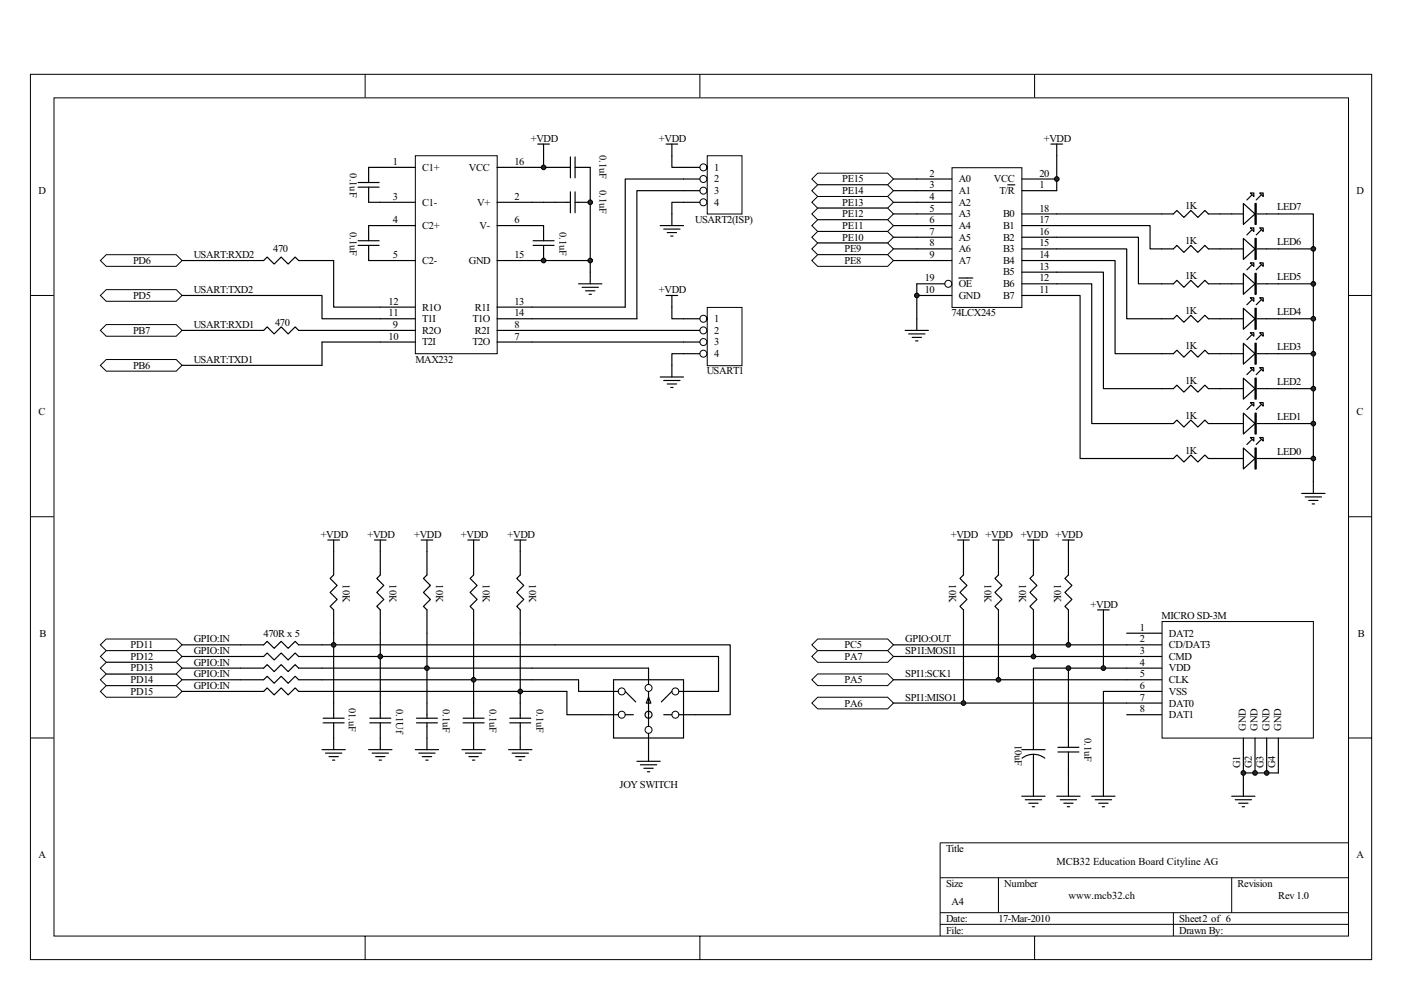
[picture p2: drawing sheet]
<svg xmlns="http://www.w3.org/2000/svg" width="297mm" height="210mm" viewBox="0 0 297 210" stroke-linecap="round" stroke-linejoin="round" font-family="sans-serif">
<g fill="none" stroke="#000" stroke-width=".21">
<path d="M6.5 15.8h284.3v187.7h-284.3zM77.4 15.7v5M148.4 15.7v5M219.4 15.7v5M11.4 20.8h274.5v177.7h-274.5zM6.4 62.7h5M285.9 62.7h4.9M6.4 109.6h5M285.9 109.6h4.9M6.4 156.5h5M285.9 156.5h4.9M285.9 178.8h-86.6v19.7"/>
<path d="M77.4 198.5v5M148.4 198.5v5M199.3 186.2h86.6M199.3 193.6h86.6M199.3 196.1h86.6M211.7 186.2v7.4M219.4 198.5v5M248.8 193.6v4.9M261.1 186.2v7.4"/>
</g>
<path d="M222.8 30.6h2.5M224.1 30.6v7.4M191.9 70.1h4.9M192.6 70.8h3.5M193.4 71.6h2M194.1 72.3h.5M194.4 62.7v7.4" fill="none" stroke="#000" stroke-width=".25"/>
<path d="M201.9 35.7h14.8v29.5h-14.8z" fill="#fff"/>
<g fill="none" stroke="#000" stroke-width=".21">
<path d="M201.8 35.6h14.9v29.6h-14.9z"/>
<circle cx="201.1" cy="60.2" r=".74"/>
</g>
<g fill="none" stroke="#000" stroke-width=".25">
<path d="M194.4 38h7.4M213.7 39.2h1.5M216.6 38h7.5v2.4h-7.5M194.4 40.4h7.4M194.4 42.9h7.4M194.4 45.4h7.4M194.4 47.8h7.4M194.4 50.3h7.4M194.4 52.8h7.4M194.4 55.3h7.4M203.3 59h2.9M216.6 45.4h7.5"/>
<path d="M216.6 47.8h7.5M216.6 50.3h7.5M216.6 52.8h7.5M216.6 55.3h7.5M216.6 57.7h7.5M246.3 45.4h2.5l.7-.8 1.5 1.5 1.5-1.5 1.5 1.5 1.5-1.5 .7 .8h14.8M246.3 52.8h2.5l.7-.7 1.5 1.4 1.5-1.4 1.5 1.4 1.5-1.4 .7 .7h2.5M265.3 41.4l-.9 1M267.3 41.4l-1 1M200.3 60.2h-5.9v2.5h7.4M216.6 60.2h7.5M216.6 62.7h7.5"/>
<path d="M246.3 60.2h2.5l.7-.7 1.5 1.4 1.5-1.4 1.5 1.4 1.5-1.4 .7 .7h2.5M246.3 67.6h2.5l.7-.7 1.5 1.5 1.5-1.5 1.5 1.5 1.5-1.5 .7 .7h2.5M246.3 75h2.5l.7-.7 1.5 1.5 1.5-1.5 1.5 1.5 1.5-1.5 .7 .7h2.5M246.3 82.4h2.5l.7-.7 1.5 1.5 1.5-1.5 1.5 1.5 1.5-1.5 .7 .7h2.5M246.3 89.8h2.5l.7-.7 1.5 1.5 1.5-1.5 1.5 1.5 1.5-1.5 .7 .7h2.5M246.3 97.3h2.5l.7-.8 1.5 1.5 1.5-1.5 1.5 1.5 1.5-1.5 .7 .8h2.5"/>
</g>
<path d="M263.6 43.2l2.5 2.2-2.5 2.2z" fill="#fff"/>
<path d="M263.6 43.2l2.5 2.2-2.5 2.2z" fill="none" stroke="#000" stroke-width=".25"/>
<path d="M266.1 43.2h.2v4.4h-.2z" fill="#fff"/>
<path d="M266.1 43.2h.2v4.4h-.2z" fill="none" stroke="#000" stroke-width=".25"/>
<path d="M267.1 40.9h.7v.8z" fill="#fff"/>
<path d="M267.1 40.9h.7v.8z" fill="none" stroke="#000" stroke-width=".25"/>
<path d="M265.1 40.9h.7v.8z" fill="#fff"/>
<path d="M258.7 52.8h12.3M265.1 40.9h.7v.8zM265.3 48.8l-.9 1M267.3 48.8l-1 1" fill="none" stroke="#000" stroke-width=".25"/>
<path d="M263.6 50.6l2.5 2.2-2.5 2.2z" fill="#fff"/>
<path d="M263.6 50.6l2.5 2.2-2.5 2.2z" fill="none" stroke="#000" stroke-width=".25"/>
<path d="M266.1 50.6h.2v4.4h-.2z" fill="#fff"/>
<path d="M266.1 50.6h.2v4.4h-.2z" fill="none" stroke="#000" stroke-width=".25"/>
<path d="M267.1 48.3h.7v.8z" fill="#fff"/>
<path d="M267.1 48.3h.7v.8z" fill="none" stroke="#000" stroke-width=".25"/>
<path d="M265.1 48.3h.7v.8z" fill="#fff"/>
<path d="M265.1 48.3h.7v.8zM265.3 56.2l-.9 1M267.3 56.2l-1 1M258.7 60.2h12.3" fill="none" stroke="#000" stroke-width=".25"/>
<path d="M263.6 58l2.5 2.2-2.5 2.2z" fill="#fff"/>
<path d="M263.6 58l2.5 2.2-2.5 2.2z" fill="none" stroke="#000" stroke-width=".25"/>
<path d="M266.1 58h.2v4.4h-.2z" fill="#fff"/>
<path d="M266.1 58h.2v4.4h-.2z" fill="none" stroke="#000" stroke-width=".25"/>
<path d="M267.1 55.8h.7v.7z" fill="#fff"/>
<path d="M267.1 55.8h.7v.7z" fill="none" stroke="#000" stroke-width=".25"/>
<path d="M265.1 55.8h.7v.7z" fill="#fff"/>
<path d="M265.1 55.8h.7v.7zM258.7 67.6h12.3M265.3 63.7l-.9 .9M267.3 63.7l-1 .9" fill="none" stroke="#000" stroke-width=".25"/>
<path d="M263.6 65.4l2.5 2.2-2.5 2.2z" fill="#fff"/>
<path d="M263.6 65.4l2.5 2.2-2.5 2.2z" fill="none" stroke="#000" stroke-width=".25"/>
<path d="M266.1 65.4h.2v4.4h-.2z" fill="#fff"/>
<path d="M266.1 65.4h.2v4.4h-.2z" fill="none" stroke="#000" stroke-width=".25"/>
<path d="M267.1 63.2h.7v.7z" fill="#fff"/>
<path d="M267.1 63.2h.7v.7z" fill="none" stroke="#000" stroke-width=".25"/>
<path d="M265.1 63.2h.7v.7z" fill="#fff"/>
<path d="M258.7 75h12.3M265.1 63.2h.7v.7zM265.3 71.1l-.9 1M267.3 71.1l-1 1" fill="none" stroke="#000" stroke-width=".25"/>
<path d="M263.6 72.8l2.5 2.2-2.5 2.2z" fill="#fff"/>
<path d="M263.6 72.8l2.5 2.2-2.5 2.2z" fill="none" stroke="#000" stroke-width=".25"/>
<path d="M266.1 72.8h.2v4.4h-.2z" fill="#fff"/>
<path d="M266.1 72.8h.2v4.4h-.2z" fill="none" stroke="#000" stroke-width=".25"/>
<path d="M267.1 70.6h.7v.7z" fill="#fff"/>
<path d="M267.1 70.6h.7v.7z" fill="none" stroke="#000" stroke-width=".25"/>
<path d="M265.1 70.6h.7v.7z" fill="#fff"/>
<path d="M265.1 70.6h.7v.7zM265.3 78.5l-.9 1M267.3 78.5l-1 1M258.7 82.4h12.3" fill="none" stroke="#000" stroke-width=".25"/>
<path d="M263.6 80.2l2.5 2.2-2.5 2.3z" fill="#fff"/>
<path d="M263.6 80.2l2.5 2.2-2.5 2.3z" fill="none" stroke="#000" stroke-width=".25"/>
<path d="M266.1 80.2h.2v4.5h-.2z" fill="#fff"/>
<path d="M266.1 80.2h.2v4.5h-.2z" fill="none" stroke="#000" stroke-width=".25"/>
<path d="M267.1 78h.7v.7z" fill="#fff"/>
<path d="M267.1 78h.7v.7z" fill="none" stroke="#000" stroke-width=".25"/>
<path d="M265.1 78h.7v.7z" fill="#fff"/>
<path d="M265.1 78h.7v.7zM258.7 89.8h12.3M265.3 85.9l-.9 1M267.3 85.9l-1 1" fill="none" stroke="#000" stroke-width=".25"/>
<path d="M263.6 87.6l2.5 2.2-2.5 2.3z" fill="#fff"/>
<path d="M263.6 87.6l2.5 2.2-2.5 2.3z" fill="none" stroke="#000" stroke-width=".25"/>
<path d="M266.1 87.6h.2v4.5h-.2z" fill="#fff"/>
<path d="M266.1 87.6h.2v4.5h-.2z" fill="none" stroke="#000" stroke-width=".25"/>
<path d="M267.1 85.4h.7v.7z" fill="#fff"/>
<path d="M267.1 85.4h.7v.7z" fill="none" stroke="#000" stroke-width=".25"/>
<path d="M265.1 85.4h.7v.7z" fill="#fff"/>
<path d="M258.7 97.3h12.3M265.1 85.4h.7v.7zM265.3 93.3l-.9 1M267.3 93.3l-1 1" fill="none" stroke="#000" stroke-width=".25"/>
<path d="M263.6 95l2.5 2.3-2.5 2.2z" fill="#fff"/>
<path d="M263.6 95l2.5 2.3-2.5 2.2z" fill="none" stroke="#000" stroke-width=".25"/>
<path d="M266.1 95h.2v4.5h-.2z" fill="#fff"/>
<path d="M266.1 95h.2v4.5h-.2z" fill="none" stroke="#000" stroke-width=".25"/>
<path d="M267.1 92.8h.7v.7z" fill="#fff"/>
<path d="M267.1 92.8h.7v.7z" fill="none" stroke="#000" stroke-width=".25"/>
<path d="M265.1 92.8h.7v.7z" fill="#fff"/>
<g fill="none" stroke="#000" stroke-width=".25">
<path d="M224.1 50.3h17.3v9.9h4.9M224.1 52.8h14.8v14.8h7.4M224.1 55.3h12.3v19.7h9.9M224.1 57.7h9.8v24.7h12.4M224.1 47.8h19.7v5h2.5M224.1 45.4h22.2M271 52.8h7.5M271 45.4h7.5v59.3M224.1 62.7h4.9v34.6h17.3M224.1 60.2h7.4v29.6h14.8M271 60.2h7.5M271 67.6h7.5"/>
<path d="M271 75h7.5M265.1 92.8h.7v.7zM271 82.4h7.5M271 89.8h7.5M271 97.3h7.5M276 104.7h4.9M276.7 105.4h3.5M277.5 106.1h1.9M278.2 106.9h.5"/>
</g>
<path d="M173.4 36.7h14.8l1.2 1.3-1.2 1.2h-14.8l-1.3-1.2z" fill-rule="evenodd" fill="#fff"/>
<path d="M173.4 36.7h14.8l1.2 1.3-1.2 1.2h-14.8l-1.3-1.2z" fill="none" stroke="#000" stroke-width=".21"/>
<path d="M173.4 39.2h14.8l1.2 1.2-1.2 1.3h-14.8l-1.3-1.3z" fill-rule="evenodd" fill="#fff"/>
<path d="M173.4 39.2h14.8l1.2 1.2-1.2 1.3h-14.8l-1.3-1.3z" fill="none" stroke="#000" stroke-width=".21"/>
<path d="M172.1 42.9l1.3-1.2h14.8l1.2 1.2-1.2 1.2h-14.8z" fill-rule="evenodd" fill="#fff"/>
<path d="M172.1 42.9l1.3-1.2h14.8l1.2 1.2-1.2 1.2h-14.8z" fill="none" stroke="#000" stroke-width=".21"/>
<path d="M172.1 45.4l1.3-1.3h14.8l1.2 1.3-1.2 1.2h-14.8z" fill-rule="evenodd" fill="#fff"/>
<path d="M172.1 45.4l1.3-1.3h14.8l1.2 1.3-1.2 1.2h-14.8z" fill="none" stroke="#000" stroke-width=".21"/>
<path d="M172.1 47.8l1.3-1.2h14.8l1.2 1.2-1.2 1.3h-14.8z" fill-rule="evenodd" fill="#fff"/>
<path d="M172.1 47.8l1.3-1.2h14.8l1.2 1.2-1.2 1.3h-14.8z" fill="none" stroke="#000" stroke-width=".21"/>
<path d="M172.1 50.3l1.3-1.2h14.8l1.2 1.2-1.2 1.3h-14.8z" fill-rule="evenodd" fill="#fff"/>
<path d="M172.1 50.3l1.3-1.2h14.8l1.2 1.2-1.2 1.3h-14.8z" fill="none" stroke="#000" stroke-width=".21"/>
<path d="M173.4 51.6h14.8l1.2 1.2-1.2 1.2h-14.8l-1.3-1.2z" fill-rule="evenodd" fill="#fff"/>
<path d="M173.4 51.6h14.8l1.2 1.2-1.2 1.2h-14.8l-1.3-1.2z" fill="none" stroke="#000" stroke-width=".21"/>
<path d="M173.4 54h14.8l1.2 1.3-1.2 1.2h-14.8l-1.3-1.2z" fill-rule="evenodd" fill="#fff"/>
<path d="M173.4 54h14.8l1.2 1.3-1.2 1.2h-14.8l-1.3-1.2z" fill="none" stroke="#000" stroke-width=".21"/>
<path d="M189.4 38h5M189.4 40.4h5M189.4 42.9h5M189.4 45.4h5M189.4 47.8h5M189.4 50.3h5M189.4 52.8h5M189.4 55.3h5" fill="none" stroke="#000" stroke-width=".25"/>
<path d="M246.5 131.9h32v24.7h-32z" fill="#fff"/>
<path d="M246.4 131.8h32.1v24.8h-32.1z" fill="none" stroke="#000" stroke-width=".21"/>
<g fill="none" stroke="#000" stroke-width=".25">
<path d="M189.4 136.8h56.9M189.4 139.2h56.9M232.7 129.4h2.5M233.9 129.4v12.3h12.4M238.9 134.3h7.4M189.4 144.2h56.9M189.4 149.1h56.9M238.9 151.6h7.4M246.3 146.7h-12.4v22.2M263.6 156.5v7.4M266.1 156.5v7.4M268.6 156.5v7.4"/>
<path d="M271 156.5v7.4h-7.4v5M231.5 168.9h4.9M232.2 169.6h3.5M233 170.4h1.9M233.7 171.1h.5M261.1 168.9h5M261.9 169.6h3.4M262.6 170.4h2M263.4 171.1h.5"/>
</g>
<path d="M173.4 135.5h14.8l1.2 1.3-1.2 1.2h-14.8l-1.3-1.2z" fill-rule="evenodd" fill="#fff"/>
<path d="M173.4 135.5h14.8l1.2 1.3-1.2 1.2h-14.8l-1.3-1.2z" fill="none" stroke="#000" stroke-width=".21"/>
<path d="M173.4 138h14.8l1.2 1.2-1.2 1.3h-14.8l-1.3-1.3z" fill-rule="evenodd" fill="#fff"/>
<path d="M173.4 138h14.8l1.2 1.2-1.2 1.3h-14.8l-1.3-1.3z" fill="none" stroke="#000" stroke-width=".21"/>
<path d="M172.1 144.2l1.3-1.3h14.8l1.2 1.3-1.2 1.2h-14.8z" fill-rule="evenodd" fill="#fff"/>
<path d="M172.1 144.2l1.3-1.3h14.8l1.2 1.3-1.2 1.2h-14.8z" fill="none" stroke="#000" stroke-width=".21"/>
<path d="M173.4 147.9h14.8l1.2 1.2-1.2 1.3h-14.8l-1.3-1.3z" fill-rule="evenodd" fill="#fff"/>
<path d="M173.4 147.9h14.8l1.2 1.2-1.2 1.3h-14.8l-1.3-1.3z" fill="none" stroke="#000" stroke-width=".21"/>
<g fill="none" stroke="#000" stroke-width=".25">
<path d="M75.9 39.7h4.5M75.9 38.7h4.5M78.2 35.5v3.2M78.2 39.7v3.2M114 30.6h2.5M115.2 30.6v4.9h-2.4M117.7 35.5h3.2M120.9 33.3v4.4M121.9 33.3v4.4M121.9 35.5h3.2v24.7M75.9 52.1h4.5M75.9 51.1h4.5"/>
<path d="M78.2 47.8v3.3M78.2 52.1v3.2M112.8 42.9h2.4M112.8 47.8h2.4v3.3M113 52.1h4.5M113 51.1h4.5M115.2 52.1v3.2M117.7 42.9h3.2M120.9 40.7v4.4M121.9 42.9h3.2M121.9 40.7v4.4M122.7 60.2h4.9"/>
<path d="M123.4 60.9h3.5M124.2 61.7h1.9M124.9 62.4h.5M203 114.5h2.5M204.3 114.5v7.5l-.8 .7 1.5 1.5-1.5 1.5 1.5 1.4-1.5 1.5 .8 .8v19.7M210.5 114.5h2.4M211.7 114.5v7.5l-.8 .7 1.5 1.5-1.5 1.5 1.5 1.4-1.5 1.5 .8 .8v14.8M217.9 114.5h2.4M219.1 114.5v7.5l-.7 .7 1.5 1.5-1.5 1.5 1.5 1.4-1.5 1.5 .7 .8v9.8M225.3 114.5h2.5M226.5 114.5v7.5l-.7 .7 1.5 1.5-1.5 1.5 1.5 1.4-1.5 1.5 .7 .8v7.4M216.6 159h5"/>
<path d="M219.1 160v8.9M224.3 159.5h4.4M224.3 158.5h4.4M226.5 141.7h-7.4v17.3M226.5 159.5v9.4M233.9 141.7h-7.4v16.8M216.6 168.9h5M216.7 160.8a4 4 0 0 1 4.8 0M217.4 169.6h3.4M218.1 170.4h2M218.9 171.1h.5M224.1 168.9h4.9"/>
<path d="M224.8 169.6h3.5M225.5 170.4h2M226.3 171.1h.5"/>
</g>
<path d="M88.1 33.1h17.3v41.9h-17.3z" fill="#fff"/>
<path d="M88.1 33h17.3v42h-17.3z" fill="none" stroke="#000" stroke-width=".21"/>
<g fill="none" stroke="#000" stroke-width=".25">
<path d="M78.2 35.5h9.8M105.4 35.5h7.4M115.2 35.5h2.5M78.2 42.9h9.8M78.2 47.8h9.8M78.2 55.3h9.8M105.4 42.9h7.4M105.4 47.8h7.4M105.4 55.3h19.7M115.2 42.9h2.5M80.6 65.1h7.4M80.6 67.6h7.4"/>
<path d="M80.6 70.1h7.4M80.6 72.5h7.4M105.4 65.1h7.4M105.4 67.6h7.4M105.4 70.1h7.4M105.4 72.5h7.4"/>
</g>
<path d="M150 33.1h7.3v12.3h-7.3z" fill="#fff"/>
<g fill="none" stroke="#000" stroke-width=".21">
<path d="M149.9 33h7.4v12.4h-7.4z"/>
<circle cx="149.1" cy="38" r=".74"/>
<circle cx="149.1" cy="35.5" r=".74"/>
<circle cx="149.1" cy="42.9" r=".74"/>
<circle cx="149.1" cy="40.4" r=".74"/>
</g>
<path d="M144.9 35.5h3.5M144.9 38h3.5M144.9 40.4h3.5M144.9 42.9h3.5" fill="none" stroke="#000" stroke-width=".25"/>
<path d="M150 65.3h7.3v12.3h-7.3z" fill="#fff"/>
<g fill="none" stroke="#000" stroke-width=".21">
<path d="M149.9 65.2h7.4v12.4h-7.4z"/>
<circle cx="149.1" cy="70.1" r=".74"/>
<circle cx="149.1" cy="67.6" r=".74"/>
<circle cx="149.1" cy="72.5" r=".74"/>
<circle cx="149.1" cy="75" r=".74"/>
</g>
<g fill="none" stroke="#000" stroke-width=".25">
<path d="M141.2 30.6h2.5M142.5 30.6v4.9h2.4M38.6 55.3h12.4M140 47.8h4.9M140.7 48.6h3.5M141.5 49.3h1.9M142.2 50.1h.5M144.9 42.9h-2.4v4.9M112.8 67.6h22.2M112.8 70.1h35.6M112.8 72.5h35.6M112.8 65.1h19.8"/>
<path d="M140 80h4.9M141.2 62.7h2.5M142.5 62.7v4.9h5.9M148.4 75h-5.9v5M140.7 80.7h3.5M141.5 81.4h1.9M142.2 82.2h.5"/>
</g>
<path d="M22.5 54h14.9l1.2 1.3-1.2 1.2h-14.9l-1.2-1.2z" fill-rule="evenodd" fill="#fff"/>
<path d="M22.5 54h14.9l1.2 1.3-1.2 1.2h-14.9l-1.2-1.2z" fill="none" stroke="#000" stroke-width=".21"/>
<path d="M21.3 62.7l1.2-1.3h14.9l1.2 1.3-1.2 1.2h-14.9z" fill-rule="evenodd" fill="#fff"/>
<path d="M21.3 62.7l1.2-1.3h14.9l1.2 1.3-1.2 1.2h-14.9z" fill="none" stroke="#000" stroke-width=".21"/>
<path d="M22.5 68.8h14.9l1.2 1.3-1.2 1.2h-14.9l-1.2-1.2z" fill-rule="evenodd" fill="#fff"/>
<path d="M22.5 68.8h14.9l1.2 1.3-1.2 1.2h-14.9l-1.2-1.2z" fill="none" stroke="#000" stroke-width=".21"/>
<path d="M21.3 77.5l1.2-1.2h14.9l1.2 1.2-1.2 1.2h-14.9z" fill-rule="evenodd" fill="#fff"/>
<path d="M21.3 77.5l1.2-1.2h14.9l1.2 1.2-1.2 1.2h-14.9z" fill="none" stroke="#000" stroke-width=".21"/>
<path d="M144.9 38h-12.3v27.1M51 55.3h4.9l.7-.8 1.5 1.5 1.5-1.5 1.5 1.5 1.5-1.5 .7 .8h7.4v9.8h9.9M144.9 40.4h-9.9v27.2M38.6 70.1h17.3l.7-.8 1.5 1.5 1.5-1.5 1.5 1.5 1.5-1.5 .7 .8h17.3M38.6 62.7h29.7v4.9h12.3M80.6 72.5h-12.3v5h-29.7" fill="none" stroke="#000" stroke-width=".25"/>
<path d="M22.5 135.5h14.9l1.2 1.3-1.2 1.2h-14.9l-1.2-1.2z" fill-rule="evenodd" fill="#fff"/>
<path d="M22.5 135.5h14.9l1.2 1.3-1.2 1.2h-14.9l-1.2-1.2z" fill="none" stroke="#000" stroke-width=".21"/>
<path d="M21.3 146.7l1.2-1.3h14.9l1.2 1.3-1.2 1.2h-14.9z" fill-rule="evenodd" fill="#fff"/>
<path d="M21.3 146.7l1.2-1.3h14.9l1.2 1.3-1.2 1.2h-14.9z" fill="none" stroke="#000" stroke-width=".21"/>
<path d="M21.3 144.2l1.2-1.3h14.9l1.2 1.3-1.2 1.2h-14.9z" fill-rule="evenodd" fill="#fff"/>
<path d="M21.3 144.2l1.2-1.3h14.9l1.2 1.3-1.2 1.2h-14.9z" fill="none" stroke="#000" stroke-width=".21"/>
<path d="M22.5 138h14.9l1.2 1.2-1.2 1.3h-14.9l-1.2-1.3z" fill-rule="evenodd" fill="#fff"/>
<path d="M22.5 138h14.9l1.2 1.2-1.2 1.3h-14.9l-1.2-1.3z" fill="none" stroke="#000" stroke-width=".21"/>
<path d="M21.3 141.7l1.2-1.2h14.9l1.2 1.2-1.2 1.2h-14.9z" fill-rule="evenodd" fill="#fff"/>
<g fill="none" stroke="#000" stroke-width=".21">
<path d="M21.3 141.7l1.2-1.2h14.9l1.2 1.2-1.2 1.2h-14.9z"/>
<circle cx="131.8" cy="151.6" r=".74"/>
<circle cx="131.8" cy="146.7" r=".74"/>
<circle cx="137.5" cy="154.8" r=".74"/>
<circle cx="137.5" cy="145.9" r=".74"/>
<circle cx="143.2" cy="151.6" r=".74"/>
<circle cx="143.2" cy="146.7" r=".74"/>
</g>
<g fill="none" stroke="#000" stroke-width=".25">
<path d="M69.5 114.5h2.5M70.7 114.5v7.5l-.7 .7 1.5 1.5-1.5 1.5 1.5 1.4-1.5 1.5 .7 .8v7.4h-7.4l-.7-.8-1.5 1.5-1.5-1.5-1.5 1.5-1.5-1.5-.7 .8h-17.3M79.4 114.5h2.5M80.6 114.5v7.5l-.7 .7 1.5 1.5-1.5 1.5 1.5 1.4-1.5 1.5 .7 .8v9.8h-17.3l-.7-.7-1.5 1.5-1.5-1.5-1.5 1.5-1.5-1.5-.7 .7h-17.3M89.3 114.5h2.5M90.5 114.5v7.5l-.7 .7 1.5 1.5-1.5 1.5 1.5 1.4-1.5 1.5 .7 .8v12.3h-27.2l-.7-.7-1.5 1.4-1.5-1.4-1.5 1.4-1.5-1.4-.7 .7h-17.3M99.2 114.5h2.5M100.4 114.5v7.5l-.7 .7 1.5 1.5-1.5 1.5 1.5 1.4-1.5 1.5 .7 .8v14.8h-37.1l-.7-.8-1.5 1.5-1.5-1.5-1.5 1.5-1.5-1.5-.7 .8h-17.3M109.1 114.5h2.4M110.3 114.5v7.5l-.7 .7 1.4 1.5-1.4 1.5 1.4 1.4-1.4 1.5 .7 .8v17.3h9.9v4.9h10.9M38.6 146.7h17.3l.7-.8 1.5 1.5 1.5-1.5 1.5 1.5 1.5-1.5 .7 .8h47v5.6M68.3 159h4.9"/>
<path d="M68.5 153.3h4.5M68.5 152.3h4.5M69 159.7h3.5M70.7 153.3v5.7M78.2 159h4.9M78.4 153.3h4.5M78.4 152.3h4.5M78.9 159.7h3.5M80.6 153.3v5.7M88 159h5M88.3 153.3h4.4M88.3 152.3h4.4"/>
<path d="M88.8 159.7h3.5M90.5 153.3v5.7M97.9 159h5M98.2 153.3h4.4M98.2 152.3h4.4M98.7 159.7h3.4M100.4 153.3v5.7M107.8 159h5M108.1 153.3h4.4M108.1 152.3h4.4M108.6 159.7h3.4M110.3 153.3v5.7"/>
<path d="M130.1 144.2h14.8v12.3h-14.8zM131.1 146.7h-8.4v-2.5h-22.3v8.1M132.6 151.6h1.7M132.6 146.7l2.2 2.2M137.5 146.7v1.2l.5 1.2h-1l.5-1.2v3.7M137.5 145.2v-3.5h-47v10.6M137.5 150.9v3.2M137.5 155.5v6M140.7 151.6h1.8M142.5 146.7l-2.3 2.2M143.9 146.7h8.4v-7.5h-71.7v13.1M143.9 151.6h10.9v-14.8h-84.1v15.5"/>
<path d="M69.8 160.5h1.9M70.5 161.2h.5M79.6 160.5h2M80.4 161.2h.5M89.5 160.5h2M90.3 161.2h.5M99.4 160.5h2M100.2 161.2h.5M109.3 160.5h2M110.1 161.2h.5M135 161.5h5M135.8 162.2h3.4"/>
<path d="M136.5 163h2M137.3 163.7h.5"/>
<circle cx="137.5" cy="151.6" r=".74"/>
</g>
<circle cx="263.6" cy="163.9" r=".49" fill="#252525"/>
<circle cx="263.6" cy="163.9" r=".49" fill="none" stroke="#000" stroke-width=".21"/>
<circle cx="266.1" cy="163.9" r=".49" fill="#252525"/>
<circle cx="266.1" cy="163.9" r=".49" fill="none" stroke="#000" stroke-width=".21"/>
<circle cx="268.6" cy="163.9" r=".49" fill="#252525"/>
<circle cx="268.6" cy="163.9" r=".49" fill="none" stroke="#000" stroke-width=".21"/>
<circle cx="233.9" cy="141.7" r=".49" fill="#252525"/>
<circle cx="233.9" cy="141.7" r=".49" fill="none" stroke="#000" stroke-width=".21"/>
<circle cx="226.5" cy="141.7" r=".49" fill="#252525"/>
<circle cx="226.5" cy="141.7" r=".49" fill="none" stroke="#000" stroke-width=".21"/>
<circle cx="204.3" cy="149.1" r=".49" fill="#252525"/>
<circle cx="204.3" cy="149.1" r=".49" fill="none" stroke="#000" stroke-width=".21"/>
<circle cx="211.7" cy="144.2" r=".49" fill="#252525"/>
<circle cx="211.7" cy="144.2" r=".49" fill="none" stroke="#000" stroke-width=".21"/>
<circle cx="219.1" cy="139.2" r=".49" fill="#252525"/>
<circle cx="219.1" cy="139.2" r=".49" fill="none" stroke="#000" stroke-width=".21"/>
<circle cx="226.5" cy="136.8" r=".49" fill="#252525"/>
<circle cx="226.5" cy="136.8" r=".49" fill="none" stroke="#000" stroke-width=".21"/>
<circle cx="70.7" cy="136.8" r=".49" fill="#252525"/>
<circle cx="70.7" cy="136.8" r=".49" fill="none" stroke="#000" stroke-width=".21"/>
<circle cx="80.6" cy="139.2" r=".49" fill="#252525"/>
<circle cx="80.6" cy="139.2" r=".49" fill="none" stroke="#000" stroke-width=".21"/>
<circle cx="90.5" cy="141.7" r=".49" fill="#252525"/>
<circle cx="90.5" cy="141.7" r=".49" fill="none" stroke="#000" stroke-width=".21"/>
<circle cx="100.4" cy="144.2" r=".49" fill="#252525"/>
<circle cx="100.4" cy="144.2" r=".49" fill="none" stroke="#000" stroke-width=".21"/>
<circle cx="110.3" cy="146.7" r=".49" fill="#252525"/>
<circle cx="110.3" cy="146.7" r=".49" fill="none" stroke="#000" stroke-width=".21"/>
<circle cx="224.1" cy="38" r=".49" fill="#252525"/>
<circle cx="224.1" cy="38" r=".49" fill="none" stroke="#000" stroke-width=".21"/>
<circle cx="194.4" cy="62.7" r=".49" fill="#252525"/>
<circle cx="194.4" cy="62.7" r=".49" fill="none" stroke="#000" stroke-width=".21"/>
<circle cx="278.5" cy="97.2" r=".49" fill="#252525"/>
<circle cx="278.5" cy="97.2" r=".49" fill="none" stroke="#000" stroke-width=".21"/>
<circle cx="278.5" cy="52.8" r=".49" fill="#252525"/>
<circle cx="278.5" cy="52.8" r=".49" fill="none" stroke="#000" stroke-width=".21"/>
<circle cx="278.5" cy="60.2" r=".49" fill="#252525"/>
<circle cx="278.5" cy="60.2" r=".49" fill="none" stroke="#000" stroke-width=".21"/>
<circle cx="278.5" cy="67.6" r=".49" fill="#252525"/>
<circle cx="278.5" cy="67.6" r=".49" fill="none" stroke="#000" stroke-width=".21"/>
<circle cx="278.5" cy="75" r=".49" fill="#252525"/>
<circle cx="278.5" cy="75" r=".49" fill="none" stroke="#000" stroke-width=".21"/>
<circle cx="278.5" cy="82.4" r=".49" fill="#252525"/>
<circle cx="278.5" cy="82.4" r=".49" fill="none" stroke="#000" stroke-width=".21"/>
<circle cx="278.5" cy="89.8" r=".49" fill="#252525"/>
<circle cx="278.5" cy="89.8" r=".49" fill="none" stroke="#000" stroke-width=".21"/>
<circle cx="125.1" cy="42.9" r=".49" fill="#252525"/>
<circle cx="125.1" cy="42.9" r=".49" fill="none" stroke="#000" stroke-width=".21"/>
<circle cx="115.3" cy="55.3" r=".49" fill="#252525"/>
<circle cx="115.3" cy="55.3" r=".49" fill="none" stroke="#000" stroke-width=".21"/>
<circle cx="115.3" cy="35.5" r=".49" fill="#252525"/>
<circle cx="115.3" cy="35.5" r=".49" fill="none" stroke="#000" stroke-width=".21"/>
<circle cx="125.1" cy="55.3" r=".49" fill="#252525"/>
<circle cx="125.1" cy="55.3" r=".49" fill="none" stroke="#000" stroke-width=".21"/>
<g font-size="2.2">
<text x="83.3" y="35">1</text>
<text x="109.1" y="35">16</text>
<text x="112.5" y="30.1">+VDD</text>
<text x="127.1" y="32.8" transform="rotate(90 127.1 32.8)">0.1uF</text>
<text x="139.7" y="30.1">+VDD</text>
<text x="221.3" y="30.1">+VDD</text>
<text x="8.1" y="41.2">D</text>
<text x="74.2" y="36.8" transform="rotate(90 74.2 36.8)">0.1uF</text>
<text x="89.5" y="36.3">C1+</text>
<text x="99.4" y="36.3">VCC</text>
<text x="127.1" y="40.2" transform="rotate(90 127.1 40.2)">0.1uF</text>
<text x="151.4" y="36.3">1</text>
<text x="151.4" y="38.7">2</text>
<text x="151.4" y="41.2">3</text>
<text x="178.6" y="38.7">PE15</text>
<text x="178.6" y="41.2">PE14</text>
<text x="197.1" y="37.4">2</text>
<text x="197.1" y="39.9">3</text>
<text x="203.3" y="38.7">A0</text>
<text x="203.3" y="41.2">A1</text>
<text x="210.7" y="38.7">VCC</text>
<text x="211.9" y="41.2">T/R</text>
<text x="220.4" y="37.4">20</text>
<text x="220.4" y="39.9">1</text>
<text x="287.6" y="41.2">D</text>
<text x="83.3" y="42.4">3</text>
<text x="83.3" y="47.3">4</text>
<text x="89.5" y="43.6">C1-</text>
<text x="101.2" y="43.6">V+</text>
<text x="109.1" y="47.3">6</text>
<text x="109.1" y="42.4">2</text>
<text x="147.4" y="47.3">USART2(ISP)</text>
<text x="151.4" y="43.6">4</text>
<text x="178.6" y="43.6">PE13</text>
<text x="178.6" y="46.1">PE12</text>
<text x="197.1" y="42.4">4</text>
<text x="197.1" y="44.9">5</text>
<text x="197.1" y="47.3">6</text>
<text x="203.3" y="43.6">A2</text>
<text x="203.3" y="46.1">A3</text>
<text x="212.7" y="46.1">B0</text>
<text x="220.4" y="44.9">18</text>
<text x="220.4" y="47.3">17</text>
<text x="251.3" y="44.4">1K</text>
<text x="270.8" y="44.6">LED7</text>
<text x="57.9" y="53.5">470</text>
<text x="74.2" y="49.1" transform="rotate(90 74.2 49.1)">0.1uF</text>
<text x="89.5" y="48.5">C2+</text>
<text x="101.7" y="48.5">V-</text>
<text x="118.6" y="49.1" transform="rotate(90 118.6 49.1)">0.1uF</text>
<text x="178.6" y="48.5">PE11</text>
<text x="178.6" y="51.1">PE10</text>
<text x="179.1" y="53.5">PE9</text>
<text x="197.1" y="49.8">7</text>
<text x="197.1" y="52.3">8</text>
<text x="203.3" y="48.5">A4</text>
<text x="203.3" y="51.1">A5</text>
<text x="203.3" y="53.5">A6</text>
<text x="212.7" y="48.5">B1</text>
<text x="212.7" y="51.1">B2</text>
<text x="212.7" y="53.5">B3</text>
<text x="220.4" y="49.8">16</text>
<text x="220.4" y="52.3">15</text>
<text x="251.3" y="51.7">1K</text>
<text x="270.8" y="52">LED6</text>
<text x="28.2" y="56">PD6</text>
<text x="41.1" y="54.7">USART:RXD2</text>
<text x="83.3" y="54.7">5</text>
<text x="89.5" y="56">C2-</text>
<text x="99.4" y="56">GND</text>
<text x="109.1" y="54.7">15</text>
<text x="179.1" y="56">PE8</text>
<text x="196.1" y="59.7">19</text>
<text x="197.1" y="54.7">9</text>
<text x="203.3" y="56">A7</text>
<text x="212.7" y="56">B4</text>
<text x="212.7" y="58.4">B5</text>
<text x="220.4" y="54.7">14</text>
<text x="220.4" y="57.2">13</text>
<text x="220.4" y="59.7">12</text>
<text x="251.3" y="59.2">1K</text>
<text x="270.8" y="59.4">LED5</text>
<text x="28.2" y="63.4">PD5</text>
<text x="41.1" y="62.2">USART:TXD2</text>
<text x="82.4" y="64.6">12</text>
<text x="89.5" y="65.9">R1O</text>
<text x="100.7" y="65.9">R1I</text>
<text x="109.1" y="64.6">13</text>
<text x="139.7" y="62.2">+VDD</text>
<text x="196.1" y="62.2">10</text>
<text x="203.3" y="60.9">OE</text>
<text x="203.3" y="63.4">GND</text>
<text x="212.7" y="60.9">B6</text>
<text x="212.7" y="63.4">B7</text>
<text x="220.4" y="62.2">11</text>
<text x="28.2" y="70.8">PB7</text>
<text x="41.1" y="69.5">USART:RXD1</text>
<text x="58.3" y="69.1">470</text>
<text x="82.4" y="67.1">11</text>
<text x="83.3" y="69.5">9</text>
<text x="89.5" y="68.3">T1I</text>
<text x="89.5" y="70.8">R2O</text>
<text x="100.2" y="68.3">T1O</text>
<text x="100.7" y="70.8">R2I</text>
<text x="109.1" y="69.5">8</text>
<text x="109.1" y="67.1">14</text>
<text x="151.4" y="68.3">1</text>
<text x="151.4" y="70.8">2</text>
<text x="201.8" y="67.1">74LCX245</text>
<text x="251.3" y="66.6">1K</text>
<text x="270.8" y="66.8">LED4</text>
<text x="41.1" y="77">USART:TXD1</text>
<text x="82.4" y="72.1">10</text>
<text x="88.1" y="77">MAX232</text>
<text x="89.5" y="73.2">T2I</text>
<text x="100.2" y="73.2">T2O</text>
<text x="109.1" y="72.1">7</text>
<text x="151.4" y="73.2">3</text>
<text x="151.4" y="75.7">4</text>
<text x="251.3" y="74">1K</text>
<text x="270.8" y="74.3">LED3</text>
<text x="28.2" y="78.2">PB6</text>
<text x="149.9" y="79.4">USART1</text>
<text x="251.3" y="81.4">1K</text>
<text x="270.8" y="81.6">LED2</text>
<text x="8.1" y="88.1">C</text>
<text x="251.3" y="88.8">1K</text>
<text x="270.8" y="89.1">LED1</text>
<text x="287.6" y="88.1">C</text>
<text x="251.3" y="96.3">1K</text>
<text x="270.8" y="96.4">LED0</text>
<text x="68" y="114.1">+VDD</text>
<text x="77.9" y="114.1">+VDD</text>
<text x="87.8" y="114.1">+VDD</text>
<text x="97.7" y="114.1">+VDD</text>
<text x="107.6" y="114.1">+VDD</text>
<text x="201.6" y="114.1">+VDD +VDD</text>
<text x="216.4" y="114.1">+VDD +VDD</text>
<text x="72.7" y="124" transform="rotate(90 72.7 124)">10K</text>
<text x="82.6" y="124" transform="rotate(90 82.6 124)">10K</text>
<text x="92.5" y="124" transform="rotate(90 92.5 124)">10K</text>
<text x="102.4" y="124" transform="rotate(90 102.4 124)">10K</text>
<text x="112.2" y="124" transform="rotate(90 112.2 124)">10K</text>
<text x="201.3" y="124" transform="rotate(90 201.3 124)">10K</text>
<text x="208.7" y="124" transform="rotate(90 208.7 124)">10K</text>
<text x="216.1" y="124" transform="rotate(90 216.1 124)">10K</text>
<text x="223.5" y="124" transform="rotate(90 223.5 124)">10K</text>
<text x="231.2" y="128.9">+VDD</text>
<text x="246.3" y="131.3">MICRO SD-3M</text>
<text x="8.4" y="135">B</text>
<text x="27.7" y="137.5">PD11</text>
<text x="41.1" y="136.2">GPIO:IN</text>
<text x="55.9" y="135">470R x 5</text>
<text x="179.1" y="137.5">PC5</text>
<text x="191.9" y="136.2">GPIO:OUT</text>
<text x="241.6" y="136.2">2</text>
<text x="241.6" y="133.8">1</text>
<text x="247.8" y="137.5">CD/DAT3</text>
<text x="247.8" y="135">DAT2</text>
<text x="287.9" y="135">B</text>
<text x="27.7" y="140">PD12</text>
<text x="27.7" y="142.4">PD13</text>
<text x="41.1" y="138.7">GPIO:IN</text>
<text x="41.1" y="143.7">GPIO:IN</text>
<text x="41.1" y="141.2">GPIO:IN</text>
<text x="179.1" y="140">PA7</text>
<text x="191.9" y="138.7">SP1I:MOSI1</text>
<text x="191.9" y="143.7">SPI1:SCK1</text>
<text x="241.6" y="138.7">3</text>
<text x="241.6" y="141.2">4</text>
<text x="241.6" y="143.7">5</text>
<text x="247.8" y="140">CMD</text>
<text x="247.8" y="142.4">VDD</text>
<text x="27.7" y="147.4">PD15</text>
<text x="27.7" y="144.9">PD14</text>
<text x="41.1" y="146.1">GPIO:IN</text>
<text x="179.1" y="144.9">PA5</text>
<text x="179.1" y="149.9">PA6</text>
<text x="191.9" y="148.6">SPI1:MISO1</text>
<text x="241.6" y="146.1">6</text>
<text x="241.6" y="148.6">7</text>
<text x="247.8" y="144.9">CLK</text>
<text x="247.8" y="147.4">VSS</text>
<text x="247.8" y="149.9">DAT0</text>
<text x="73.9" y="150.1" transform="rotate(90 73.9 150.1)">01.uF</text>
<text x="84" y="150.4" transform="rotate(90 84 150.4)">0.1Uf</text>
<text x="93.9" y="150.4" transform="rotate(90 93.9 150.4)">0.1uF</text>
<text x="103.8" y="150.4" transform="rotate(90 103.8 150.4)">0.1uF</text>
<text x="113.7" y="150.4" transform="rotate(90 113.7 150.4)">0.1uF</text>
<text x="241.6" y="151">8</text>
<text x="247.8" y="152.3">DAT1</text>
<text x="264.2" y="155" transform="rotate(-90 264.2 155)">GND</text>
<text x="266.6" y="155" transform="rotate(-90 266.6 155)">GND</text>
<text x="269.1" y="155" transform="rotate(-90 269.1 155)">GND</text>
<text x="271.6" y="155" transform="rotate(-90 271.6 155)">GND</text>
<text x="215.1" y="158" transform="rotate(90 215.1 158)">10uF</text>
<text x="230" y="156.6" transform="rotate(90 230 156.6)">0.1uF</text>
<text x="131.3" y="167.1">JOY SWITCH</text>
<text x="263" y="163" transform="rotate(-90 263 163)">G1</text>
<text x="265.4" y="163" transform="rotate(-90 265.4 163)">G2</text>
<text x="267.9" y="163" transform="rotate(-90 267.9 163)">G3</text>
<text x="270.3" y="163" transform="rotate(-90 270.3 163)">G4</text>
<text x="8.1" y="181.9">A</text>
<text x="200.6" y="180.7">Title</text>
<text x="224" y="183.4">MCB32 Education Board Cityline AG</text>
<text x="287.6" y="181.9">A</text>
<text x="200.6" y="188.1">Size</text>
<text x="201.8" y="191.9">A4</text>
<text x="212.9" y="188.1">Number</text>
<text x="226.6" y="190.8">www.mcb32.ch</text>
<text x="262.4" y="188.1">Revision</text>
<text x="271" y="190.6">Rev 1.0</text>
<text x="200.6" y="195.5">Date:</text>
<text x="211.7" y="195.5">17-Mar-2010</text>
<text x="250" y="195.5">Sheet2 of 6</text>
<text x="200.6" y="198">File:</text>
<text x="250" y="198">Drawn By:</text>
</g>
</svg>
